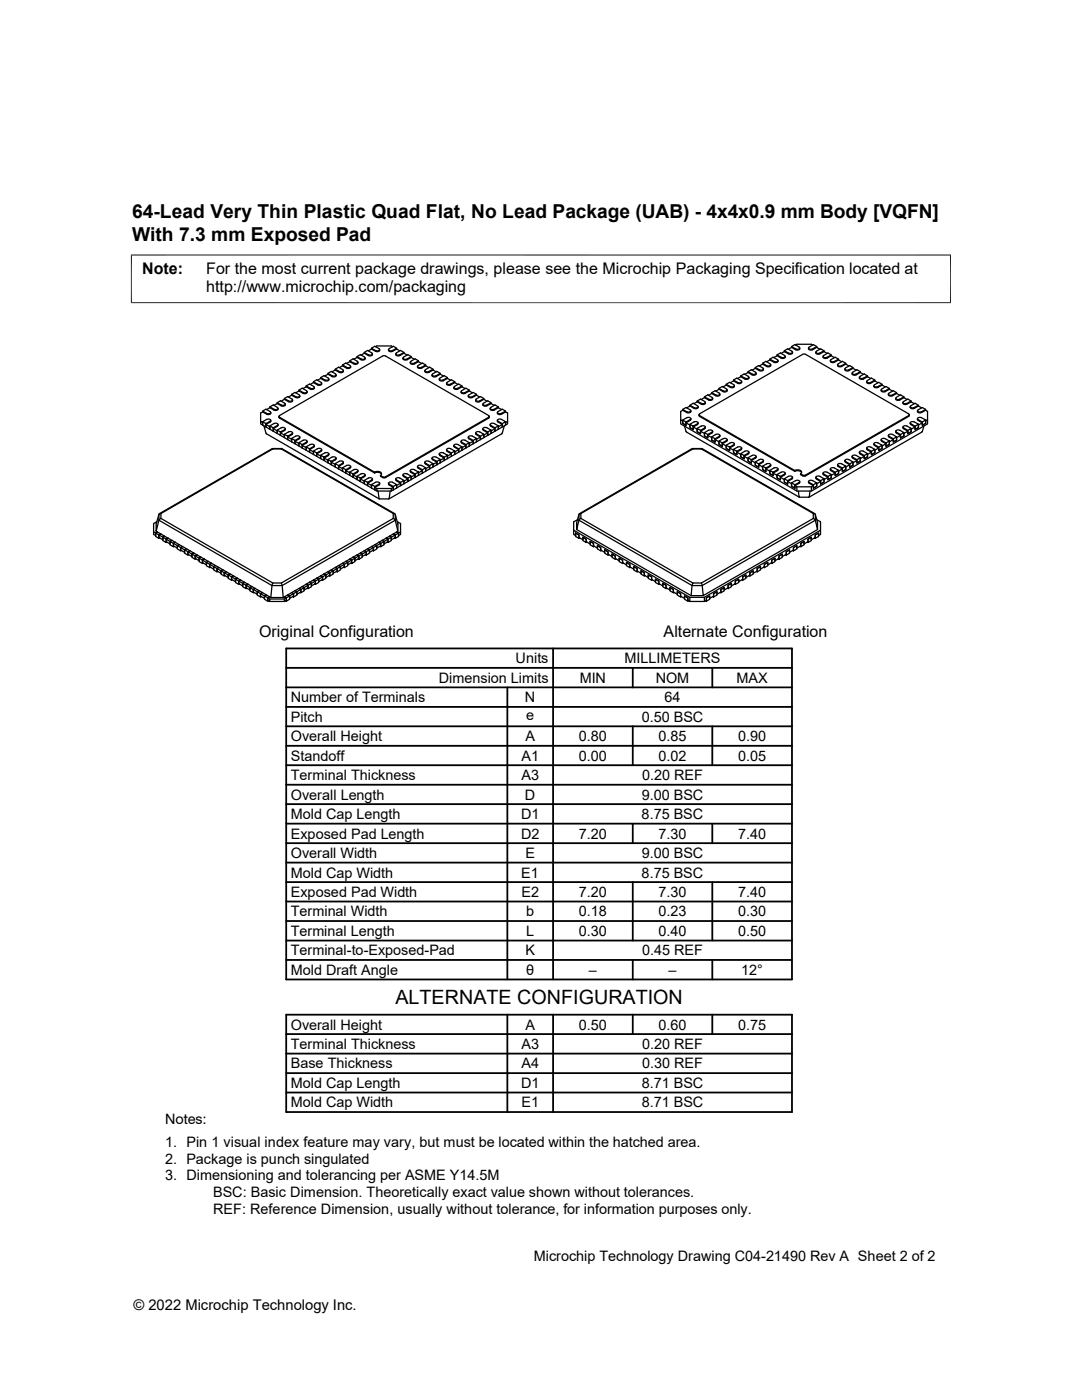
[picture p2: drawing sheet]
<svg xmlns="http://www.w3.org/2000/svg" width="216mm" height="279mm" viewBox="0 0 216 279" stroke-linecap="round" stroke-linejoin="round" font-family="sans-serif">
<g fill="none" stroke="#000" stroke-width=".25">
<path d="M56.7 79.7l-.6 .4M56.7 79.7l.9 .5a.5 .5 0 0 0 .8-.4M56.7 79.5l.9 .5M58.2 78.9l-.6 .3M58.2 78.9l.8 .4a.5 .5 0 0 0 .8-.3M58.2 78.7l.8 .4a.45 .45 0 0 0 .5 .1 .45 .45 0 0 0 .3-.3l-.1-.1M58.3 79.6l-.9-.5-.7 .4v.2M58.3 79.7a.42 .42 0 0 1-.2 .4 .42 .42 0 0 1-.5-.1M59.6 78l-.6 .4M59.6 78l.9 .5M59.6 77.9l.9 .4a.45 .45 0 0 0 .4 .1 .45 .45 0 0 0 .3-.4M59.7 78.8l-.8-.5-.7 .4v.2"/>
<path d="M61.1 77.2l-.6 .4M61.1 77.2l.8 .5M61.1 77l.8 .5a.45 .45 0 0 0 .5 .1 .45 .45 0 0 0 .3-.4l-.9-.6-.7 .4v.2M61.1 78l-.8-.5-.7 .4v.1M61.3 78.1a.48 .48 0 0 1-.3 .5 .48 .48 0 0 1-.5-.1M62.5 76.3l-.6 .4M62.5 76.3l.9 .5a.5 .5 0 0 0 .8-.3M62.5 76.2l.9 .5M62.7 77.3a.48 .48 0 0 1-.3 .4 .48 .48 0 0 1-.5-.1M64 75.5l-.6 .4M64 75.5l.8 .5a.5 .5 0 0 0 .8-.4M64 75.4l.8 .4"/>
<path d="M64 76.3l-.8-.5-.7 .4v.1M64.1 76.3v.1a.42 .42 0 0 1-.2 .4 .42 .42 0 0 1-.5-.2M65.4 74.7l-.6 .3M65.4 74.7l.9 .5M65.4 74.5l.9 .5M65.4 74.7v-.2l.7-.4 .9 .6a.42 .42 0 0 1-.3 .4 .42 .42 0 0 1-.4-.1M65.5 75.4l-.8-.4-.7 .4v.1M65.5 75.5h.1a.42 .42 0 0 1-.3 .4 .42 .42 0 0 1-.5-.1M66.9 73.9l.8 .4M66.9 73.9l-.6 .3M66.9 73.7l.8 .4a.45 .45 0 0 0 .5 .1 .45 .45 0 0 0 .3-.3l-.9-.6-.7 .4v.2M67.1 75a.58 .58 0 0 1-.8 .1"/>
<path d="M67.1 74.8v.2M68.3 73l-.6 .4M68.3 73l.9 .5M68.3 72.8l.9 .5M68.5 74a.48 .48 0 0 1-.3 .4 .48 .48 0 0 1-.5-.1M69.8 72.2l-.6 .3M69.8 72.2l.8 .4a.5 .5 0 0 0 .8-.3M69.8 72l.8 .5M69.8 72.9l-.8-.4-.7 .3v.2M69.8 73h.1a.42 .42 0 0 1-.3 .4 .42 .42 0 0 1-.4-.1M70 73.3a.58 .58 0 0 1-.8 .1M70 73.1v.2"/>
<path d="M71.2 71.3l-.6 .4M71.2 71.3l.9 .5M71.2 71.2l.9 .4M71.3 72.1l-.8-.5-.7 .4v.2M71.3 72.1l.1 .1a.42 .42 0 0 1-.3 .4 .42 .42 0 0 1-.5-.1M72.7 70.5l.8 .5M72.7 70.5l-.6 .4M72.7 70.3l.8 .5a.45 .45 0 0 0 .5 .1 .45 .45 0 0 0 .3-.4l-1-.6-.6 .4v.2M72.7 71.2l-.8-.4-.7 .4v.1M72.7 71.3l.1 .1a.42 .42 0 0 1-.3 .4 .42 .42 0 0 1-.4-.2M72.9 71.6a.58 .58 0 0 1-.8 .2M72.9 71.5v.1"/>
<path d="M74.1 69.7v-.2l.7-.4 .9 .6a.42 .42 0 0 1-.3 .4 .42 .42 0 0 1-.4-.2M74.1 69.5l.9 .5M74.1 69.7l-.6 .3M74.1 69.7l.9 .4M74.3 70.6a.48 .48 0 0 1-.3 .4 .48 .48 0 0 1-.5 0M75.8 69.8a.48 .48 0 0 1-.3 .4 .48 .48 0 0 1-.5-.1M76.3 71.1l-20.6 12 19.1 11.1M76.4 71.1h.5l20.6 11.8M77.5 69.8a.5 .5 0 0 0 .3 .4 .5 .5 0 0 0 .5-.1M78.3 69.2l-.2-.2h-2.9l-.2 .2M79 70.6a.48 .48 0 0 0 .3 .4 .48 .48 0 0 0 .5 0M79.1 69.7l.7 .3"/>
<path d="M79.1 69.5l-.8 .5M79.1 69.7v-.2l-.6-.4-.9 .6a.42 .42 0 0 0 .3 .4 .42 .42 0 0 0 .4-.2M79.1 69.7l-.8 .4M80.4 71.5a.48 .48 0 0 0 .3 .4 .48 .48 0 0 0 .5-.1M80.6 71.2l.8-.4 .6 .4v.1M80.6 70.5l.6 .4M80.6 70.5l-.8 .5M80.6 70.3l-.8 .5a.45 .45 0 0 1-.5 .1 .45 .45 0 0 1-.3-.4l.9-.6 .7 .4v.2M82 72.1l.8-.5 .7 .4v.2M82 72.1l-.1 .1a.42 .42 0 0 0 .3 .4 .42 .42 0 0 0 .5-.1M82 71.3l.7 .4M82 71.3l-.8 .5"/>
<path d="M82 71.2l-.8 .4a.45 .45 0 0 1-.5 .1 .45 .45 0 0 1-.2-.3v-.1M83.3 73.1a.48 .48 0 0 0 .3 .4 .48 .48 0 0 0 .5-.1M83.4 73a.42 .42 0 0 0 .2 .4 .42 .42 0 0 0 .5-.1M83.5 72.9l.8-.4 .6 .3v.2M83.5 72.2l.6 .3M83.5 72.2l-.8 .4a.5 .5 0 0 1-.8-.3M83.5 72l-.8 .5M84.8 74a.48 .48 0 0 0 .3 .4 .48 .48 0 0 0 .5-.1M84.9 73l.7 .4M84.9 73l-.8 .5M84.9 72.8l-.8 .5M86.2 74.8a.48 .48 0 0 0 .3 .4 .48 .48 0 0 0 .5-.1"/>
<path d="M86.4 73.9l.6 .3M86.4 73.9l-.8 .4M86.4 73.7l-.8 .4a.45 .45 0 0 1-.5 .1 .45 .45 0 0 1-.3-.3l.9-.6 .7 .4v.2M87.7 75.6v.2M87.7 75.8a.58 .58 0 0 0 .8 .2M87.8 75.4l.8-.4 .7 .4v.1M87.8 75.5h-.1a.42 .42 0 0 0 .3 .4 .42 .42 0 0 0 .5-.1M87.8 74.7l.7 .3M87.8 74.7l-.8 .5M87.8 74.5l-.8 .5a.45 .45 0 0 1-.5 .1 .45 .45 0 0 1-.2-.4l.9-.6 .6 .4v.2M89.2 76.3l.9-.5 .6 .4v.1M89.2 76.3v.1a.42 .42 0 0 0 .2 .4 .42 .42 0 0 0 .5-.2"/>
<path d="M89.3 75.5l.6 .4M89.3 75.5l-.8 .5M89.3 75.4l-.8 .4M90.6 77.3v.2M90.6 77.5a.58 .58 0 0 0 .8 .1M90.7 76.3l.7 .4M90.7 76.3l-.8 .5a.5 .5 0 0 1-.8-.3M90.7 76.2l-.8 .5M92 78.1a.48 .48 0 0 0 .3 .5 .48 .48 0 0 0 .5-.1M92.2 77.2l.6 .4M92.2 77.2l-.8 .5M92.2 77l-.8 .5"/>
<path d="M92.2 77.2v-.2l-.7-.4-.9 .6a.42 .42 0 0 0 .3 .4 .42 .42 0 0 0 .5-.1M93.6 78.8l.8-.5 .7 .4v.2M93.6 78l.7 .4M93.6 78l-.8 .5M93.6 77.9l-.8 .4a.45 .45 0 0 1-.5 .1 .45 .45 0 0 1-.2-.4l.9-.5 .6 .4v.1M95 79.7a.42 .42 0 0 0 .2 .4 .42 .42 0 0 0 .5-.1M95 79.6l.9-.5 .6 .4v.2M95.1 78.9l.6 .3M95.1 78.9l-.8 .4a.5 .5 0 0 1-.8-.3M95.1 78.7l-.8 .4a.45 .45 0 0 1-.5 .1 .45 .45 0 0 1-.3-.3l.1-.1M96.5 79.7l.7 .4M96.5 79.7l-.8 .5a.5 .5 0 0 1-.8-.4"/>
<path d="M96.5 79.5l-.8 .5M140.6 79.4l.8 .4M140.6 79.4l-.7 .3M140.6 79.2l.8 .5a.45 .45 0 0 0 .5 .1 .45 .45 0 0 0 .3-.4l-.1-.1M142 78.4l.8 .4a.45 .45 0 0 0 .5 .1 .45 .45 0 0 0 .3-.4l-.9-.5-.7 .4v.1M142 78.5l-.6 .4M142 78.5l.8 .5M142 79.3l-.8-.5-.6 .4v.2M142.2 79.5a.48 .48 0 0 1-.3 .4 .48 .48 0 0 1-.5-.1M143.5 77.7l.8 .4a.5 .5 0 0 0 .8-.3M143.5 77.7l-.7 .4M143.5 77.7v-.2l.6-.4 1 .6a.42 .42 0 0 1-.3 .4 .42 .42 0 0 1-.5-.1"/>
<path d="M143.5 77.5l.8 .5M143.6 78.6a.48 .48 0 0 1-.3 .5 .48 .48 0 0 1-.5-.1M144.9 76.7l.8 .5M144.9 76.9l-.6 .3M144.9 76.9v-.2l.7-.4 .9 .6a.42 .42 0 0 1-.3 .4 .42 .42 0 0 1-.5-.2M144.9 76.9l.8 .4a.5 .5 0 0 0 .8-.3M146.4 76l.8 .5M146.4 76l-.7 .4M146.4 75.8l.8 .5M147.8 75l.8 .5a.45 .45 0 0 0 .5 .1 .45 .45 0 0 0 .3-.4l-.1-.1M147.8 75.2l-.6 .3M147.8 75.2l.8 .4a.5 .5 0 0 0 .8-.3"/>
<path d="M147.8 76h.1a.42 .42 0 0 1-.2 .4 .42 .42 0 0 1-.5-.1M147.8 75.9l-.8-.4-.6 .3v.2M148 76.3a.58 .58 0 0 1-.8 .2M148 76.1v.2M149.3 74.3l.8 .5M149.3 74.3l-.7 .4M149.3 74.3v-.1l.6-.4 .9 .6a.42 .42 0 0 1-.2 .4 .42 .42 0 0 1-.5-.2M149.3 74.2l.8 .5M149.3 75.1l-.8-.5-.7 .4v.2M150.7 73.3l.8 .5M150.7 73.5l-.6 .4M150.7 73.5v-.2l.7-.3 .9 .5a.42 .42 0 0 1-.3 .4 .42 .42 0 0 1-.5-.1"/>
<path d="M150.7 73.5l.8 .5a.5 .5 0 0 0 .8-.4M150.9 74.5a.5 .5 0 0 1-.3 .4 .5 .5 0 0 1-.5-.1M152.2 72.7l.8 .4a.52 .52 0 0 0 .8-.3M152.2 72.7l-.7 .3M152.2 72.5l.8 .5a.45 .45 0 0 0 .4 .1 .45 .45 0 0 0 .3-.4l-.1-.1M153.6 71.8l-.6 .4M153.6 71.8l.8 .5a.5 .5 0 0 0 .8-.4M153.6 71.7l.8 .4a.45 .45 0 0 0 .5 .1 .45 .45 0 0 0 .3-.4h-.1M153.6 72.6l-.8-.5-.6 .4v.2M155 71l-.6 .4M155 71l.9 .5M155 70.8l.9 .5"/>
<path d="M155 71v-.2l.7-.4 .9 .6a.42 .42 0 0 1-.2 .4 .42 .42 0 0 1-.5-.1M155.1 71.8l-.8-.5-.7 .4v.1M156.5 70.2l-.6 .3M156.5 70.2l.8 .4a.5 .5 0 0 0 .8-.3M156.5 70l.8 .5M156.7 71.1a.48 .48 0 0 1-.3 .5 .48 .48 0 0 1-.5-.1M157.9 69.3l-.6 .4M157.9 69.3l.9 .5a.5 .5 0 0 0 .8-.4M157.9 69.2l.9 .4a.45 .45 0 0 0 .4 .1 .45 .45 0 0 0 .3-.4h-.1M158 70.1l-.8-.5-.7 .4v.2M158 70.1l.1 .1a.42 .42 0 0 1-.3 .4 .42 .42 0 0 1-.5-.2M158.8 68.9l.2-.2h2.9l.3 .2"/>
<path d="M159.4 69.3l-.8-.5-.7 .4v.1M161.5 69.3l.8-.5 .7 .4v.1M163 69.3l.6 .4M163 69.3l-.9 .5a.5 .5 0 0 1-.8-.4M163 69.2l-.9 .4a.45 .45 0 0 1-.4 .1 .45 .45 0 0 1-.3-.4h.1M164.2 71.1a.48 .48 0 0 0 .3 .5 .48 .48 0 0 0 .5-.1M164.4 70.2l-.8 .4a.5 .5 0 0 1-.8-.3M164.4 70l-.8 .5M164.4 70.2v-.2l-.7-.4-.9 .6a.42 .42 0 0 0 .3 .4 .42 .42 0 0 0 .5-.2M164.4 70.2l.7 .3M165.8 71.8l.8-.5 .7 .4v.1M165.9 71l.6 .4"/>
<path d="M165.9 71l-.9 .5M165.9 70.8l-.9 .5M165.9 71v-.2l-.7-.4-.9 .6a.42 .42 0 0 0 .3 .4 .42 .42 0 0 0 .4-.1M167.3 72.6l.8-.5 .7 .4v.2M167.3 71.8l-.8 .5a.5 .5 0 0 1-.8-.4M167.3 71.7l-.8 .4a.45 .45 0 0 1-.5 .1 .45 .45 0 0 1-.3-.4h.1M167.3 71.8l.7 .4M168.6 73.6v.2M168.6 73.8a.58 .58 0 0 0 .8 .2M168.8 72.7l.6 .3M168.8 72.7l-.9 .4a.5 .5 0 0 1-.8-.3M168.8 72.5l-.9 .5a.45 .45 0 0 1-.4 .1 .45 .45 0 0 1-.3-.4l.1-.1"/>
<path d="M170.2 73.5l-.8 .5M170.2 73.3l-.8 .5M170.2 73.5v-.2l-.7-.3-.9 .5a.42 .42 0 0 0 .3 .4 .42 .42 0 0 0 .5-.1M170.2 73.5l.7 .4M171.5 75.3v.2M171.5 75.5a.58 .58 0 0 0 .8 .1M171.6 75.1l.8-.5 .7 .4v.2M171.6 75.1l-.1 .1a.42 .42 0 0 0 .3 .4 .42 .42 0 0 0 .5-.1M171.7 74.3l.6 .4M171.7 74.3l-.9 .5a.5 .5 0 0 1-.8-.3M171.7 74.2l-.9 .5M171.7 74.3v-.1l-.7-.4-.9 .6a.42 .42 0 0 0 .3 .4 .42 .42 0 0 0 .4-.2"/>
<path d="M173.1 75.9l.8-.4 .7 .3v.2M173.1 75.2l.6 .3M173.1 75.2l-.8 .4M173.1 75l-.8 .5M174.6 76l.6 .4M174.6 76l-.9 .5a.5 .5 0 0 1-.8-.4M174.6 75.8l-.9 .5a.45 .45 0 0 1-.4 .1 .45 .45 0 0 1-.3-.4h.1M176 76.9l.6 .3M176 76.9l-.8 .4a.5 .5 0 0 1-.8-.3M176 76.7l-.8 .5M176 76.9v-.2l-.7-.4-.9 .6a.42 .42 0 0 0 .3 .4 .42 .42 0 0 0 .5-.2M177.3 78.6a.48 .48 0 0 0 .3 .5 .48 .48 0 0 0 .5-.1"/>
<path d="M177.4 78.4l.8-.4 .7 .4v.1M177.5 77.7l.6 .4M177.5 77.7l-.9 .4a.5 .5 0 0 1-.8-.3M177.5 77.5l-.9 .5M177.5 77.7v-.2l-.7-.4-.9 .6a.42 .42 0 0 0 .3 .4 .42 .42 0 0 0 .4-.1M178.7 79.5a.48 .48 0 0 0 .3 .4 .48 .48 0 0 0 .5-.1M178.9 79.3l.8-.5 .7 .4v.2M178.9 78.5l.6 .4M178.9 78.4l-.8 .4a.45 .45 0 0 1-.5 .1 .45 .45 0 0 1-.3-.4h.1M178.9 78.5l-.8 .5M180.4 79.4l.6 .3M180.4 79.4l-.9 .4"/>
<path d="M180.4 79.2l-.9 .5a.45 .45 0 0 1-.4 .1 .45 .45 0 0 1-.3-.4l.1-.1M52 84.1l.4 .2v.5l-.4-.2zM52.4 84.2l.8-.5a.45 .45 0 0 1 .5-.1 .45 .45 0 0 1 .3 .4l-.9 .5v.7l-.7-.4v-.6l.7 .3M52.4 82.2l.8 .5a.52 .52 0 0 0 .8-.4M52.4 82l.8 .5a.45 .45 0 0 0 .5 .1 .45 .45 0 0 0 .3-.4l-.1-.1M52.4 82.2l-.4 .2v1.7M52.7 85l.4 1.4M53.1 86.4l22.6 13.2h1.9v-.1M53.8 81.4l-.6 .3M53.8 81.4l.9 .5M53.8 81.2l.9 .5a.45 .45 0 0 0 .4 .1 .45 .45 0 0 0 .3-.4l-.9-.6-.7 .4v.2M53.9 82.1l-.8-.4-.7 .3v.2"/>
<path d="M53.9 84.2l-.8 .5v.5l.7 .5v-.5l-.7-.5M54 83.9l-.1 .3M54.3 89.5h1.9M54.4 89.6h-.1l-22.5 12.9M54.7 84.5a.45 .45 0 0 1 .4-.1 .45 .45 0 0 1 .3 .4v.1M54.7 84.5l-.9 .5M55.3 80.5l-.6 .4M55.3 80.5l.8 .5M55.3 80.4l.8 .4a.45 .45 0 0 0 .5 .1 .45 .45 0 0 0 .3-.4l-.9-.5-.7 .4v.1M55.4 84.9l-.9 .5v.7l-.7-.4v-.7l.7 .4M55.5 81.5a.48 .48 0 0 1-.3 .4 .48 .48 0 0 1-.5-.1M55.5 84.7l-.1 .4-.9 .5v.5l.8 .4v-.5l-.8-.4"/>
<path d="M55.6 83.1l.2 .3 19 11M56.1 85.4a.45 .45 0 0 1 .5-.1 .45 .45 0 0 1 .3 .4h-.1M56.1 85.4l-.8 .4M56.1 89.6h.1l22.6 12.9M56.7 86.7l.9-.5a.45 .45 0 0 1 .4-.1 .45 .45 0 0 1 .3 .4l-.9 .6v.6l-.7-.4v-.6l.7 .4M56.8 85.7l-.8 .5v.7l-.7-.4v-.7l.7 .4M56.9 85.6l-.1 .3-.8 .5v.5l.7 .4v-.5l-.7-.4M56.9 80.6a.5 .5 0 0 1-.3 .5 .5 .5 0 0 1-.5-.1M58.2 87.5l.8-.4a.45 .45 0 0 1 .5-.1 .45 .45 0 0 1 .3 .3l-.9 .6v.7l-.7-.4v-.7l.7 .4M58.3 86.7l-.9 .5v.5l.8 .5v-.5l-.8-.5M58.4 86.4l-.1 .3M59.7 87.6l-.8 .5v.5l.7 .4v-.5l-.7-.4"/>
<path d="M59.8 87.2l-.1 .4M60.5 87.9a.45 .45 0 0 1 .4-.1 .45 .45 0 0 1 .3 .4M60.5 87.9l-.9 .4M61.1 88.4l-.8 .5v.5l.8 .5v-.6l-.8-.4M61.1 88.3l-.8 .4v.7l-.7-.4v-.7l.7 .4M61.3 88.1l-.1 .3M61.9 88.7a.45 .45 0 0 1 .5-.1 .45 .45 0 0 1 .3 .4l-.9 .6v.6l-.7-.3v-.7l.7 .4M61.9 88.7l-.8 .5M62.7 88.9l-.1 .3-.8 .5v.5l.7 .5v-.5l-.7-.5M64 90.8l.8-.4a.45 .45 0 0 1 .5-.1 .45 .45 0 0 1 .3 .4l-.9 .5v.7l-.7-.4v-.7l.7 .4M64 90.1l-.8 .5v.5l.8 .4v-.5l-.8-.4M64 89.9l-.8 .5v.7l-.7-.4v-.7l.7 .4"/>
<path d="M64.1 89.9v-.1a.42 .42 0 0 0-.2-.4 .42 .42 0 0 0-.5 .2l-.9 .4M64.2 89.7l-.1 .4M65.5 90.9l-.8 .5v.5l.7 .5v-.5l-.7-.5M65.6 90.6l-.1 .3M66.3 91.2a.45 .45 0 0 1 .4-.1 .45 .45 0 0 1 .3 .4l-.9 .6v.7l-.7-.4v-.7l.7 .4M66.3 91.2l-.9 .5M67.1 91.6l-1 .6v.6l.8 .4v-.5l-.8-.5M67.1 91.4v.2M67.7 92.1a.45 .45 0 0 1 .5-.1 .45 .45 0 0 1 .3 .4l-.9 .5v.7l-.7-.4v-.7l.7 .4M67.7 92.1l-.8 .4M68.5 92.2l-.1 .4-.8 .5v.5l.7 .4v-.5l-.7-.4M69.2 92.9a.45 .45 0 0 1 .4-.1 .45 .45 0 0 1 .3 .4l-.9 .5v.7l-.7-.4v-.6l.7 .3"/>
<path d="M69.2 92.9l-.9 .5M69.8 94.2l.8-.5a.45 .45 0 0 1 .5-.1 .45 .45 0 0 1 .3 .4l-.9 .6v.7l-.7-.4v-.7l.7 .4M69.8 93.5l-.8 .4v.5l.8 .5v-.5l-.8-.5M70 93.2l-.2 .2M70 93.1v.1M71.3 94.3l-.8 .5v.4l.7 .5v-.5l-.7-.4M71.4 93.9l-.1 .4M72.1 94.6a.45 .45 0 0 1 .4-.1 .45 .45 0 0 1 .3 .4l-.9 .5v.7l-.7-.4v-.7l.7 .4M72.1 94.6l-.9 .4M72.7 95.1l-.8 .5v.5l.8 .4v-.5l-.8-.4M72.9 94.9l-.2 .2M72.9 94.8v.1"/>
<path d="M73.5 95.4a.45 .45 0 0 1 .5-.1 .45 .45 0 0 1 .3 .4l-1 .6v.6l-.6-.4v-.6l.6 .4M73.5 95.4l-.8 .5M74.3 95.6l-.1 .3-.9 .5v.5l.8 .5v-.5l-.8-.5M74.8 94.4a1.06 1.06 0 0 1 1.3 .2M74.8 94.2v.2M74.8 94.2a.8 .8 0 0 1 1.3 .5l-.2 .2M74.8 97.3l.4 .2M75 96.3a.45 .45 0 0 1 .4-.1 .45 .45 0 0 1 .3 .3l-.9 .6v.7l-.7-.4v-.7l.7 .4M75 96.2l-.9 .5M75.4 98l.3 1.5M75.8 96.4l-.2 .4-.8 .5v.5l.4 .2M76.3 95.1l-.4-.2v.2l.4 .2"/>
<path d="M77.5 96.4l.2 .4 .8 .5v.5l-.4 .2v-.5l.4-.2M77.9 98l-.2 1.5M78.1 97.5h-2.9v.5h2.9M78.3 96.2l.8 .5v.7l-.6 .4v-.7l.6-.4M78.3 96.3a.45 .45 0 0 0-.4-.1 .45 .45 0 0 0-.3 .3l.9 .6M79 95.6l.1 .3 .8 .5v.5l-.8 .5v-.5l.8-.5M79.8 95.4l.8 .5v.6l-.7 .4v-.6l.7-.4M79.8 95.4a.45 .45 0 0 0-.5-.1 .45 .45 0 0 0-.3 .4l.9 .6M80.4 94.8l.1 .3M80.6 95.1l.8 .5v.5l-.8 .4v-.5l.8-.4M81.2 94.6l.8 .4v.7l-.6 .4v-.7l.6-.4M81.2 94.6a.45 .45 0 0 0-.5-.1 .45 .45 0 0 0-.2 .4l.9 .5"/>
<path d="M81.9 93.9l.1 .4M82 94.3l.8 .5v.4l-.8 .5v-.5l.8-.4M83.3 93.1l.1 .3M83.5 93.5l.8 .4v.5l-.8 .5v-.5l.8-.5M83.5 94.2l-.7 .4v.6l.7-.3v-.7l-.8-.5a.46 .46 0 0 0-.8 .3l.9 .6M84.1 92.9l.8 .5v.6l-.6 .4v-.7l.6-.3M84.1 92.9a.45 .45 0 0 0-.5-.1 .45 .45 0 0 0-.2 .4l.9 .5M84.8 92.2l.1 .4 .8 .5v.5l-.8 .4v-.5l.8-.4M85.6 92.1l.8 .4v.7l-.7 .4v-.7l.7-.4M85.6 92.1a.45 .45 0 0 0-.5-.1 .45 .45 0 0 0-.3 .4l.9 .5M86.2 91.4l.1 .4 .9 .4v.6l-.8 .4v-.5l.8-.5M87 91.2l.8 .5v.7l-.6 .4v-.7l.6-.4"/>
<path d="M87 91.2a.45 .45 0 0 0-.5-.1 .45 .45 0 0 0-.2 .4l.9 .6M87.7 90.6v.1M87.7 90.7l.1 .2M87.8 90.9l.8 .5v.5l-.8 .5v-.5l.8-.5M88.5 90.4l.8 .4v.7l-.7 .4v-.7l.7-.4M88.5 90.4a.45 .45 0 0 0-.5-.1 .45 .45 0 0 0-.3 .4l.9 .5M89.1 89.7l.1 .4M89.2 89.9v-.1a.43 .43 0 0 1 .2-.4 .43 .43 0 0 1 .5 .1l.8 .5v.7l-.6 .4v-.7l.6-.4M89.2 90.1l.9 .5v.5l-.8 .4v-.5l.8-.4M89.2 89.9l.9 .5M90.6 88.9v.2M90.6 89.1l.9 .6v.5l-.8 .5v-.5l.8-.5"/>
<path d="M91.4 88.7l.8 .5v.7l-.7 .3v-.6l.7-.4M91.4 88.7a.45 .45 0 0 0-.5-.1 .45 .45 0 0 0-.3 .4l.9 .6M92 88.1l.1 .3 .9 .5v.5l-.8 .5v-.6l.8-.4M92.8 87.9l.8 .4v.7l-.6 .4v-.7l.6-.4M92.8 87.9a.45 .45 0 0 0-.5-.1 .45 .45 0 0 0-.2 .4l.9 .5M93.5 87.2l.1 .4M93.6 87.6l.8 .5v.5l-.8 .4v-.5l.8-.4M94.9 86.4l.1 .3M95 86.7l.9 .5v.5l-.8 .5v-.5l.8-.5M95.1 87.5l-.7 .4v.7l.7-.4v-.7l-.8-.5a.46 .46 0 0 0-.8 .3l.9 .6M96.4 80.6a.48 .48 0 0 0 .2 .5 .48 .48 0 0 0 .6-.1M96.4 85.6v.3l.9 .5v.5l-.8 .4v-.5l.8-.4"/>
<path d="M96.5 85.7l.8 .5M96.5 86.7l-.6 .4v.6l.6-.4v-.6l-.8-.5a.46 .46 0 0 0-.7 .3l.9 .6M97.2 85.4a.45 .45 0 0 0-.5-.1 .45 .45 0 0 0-.3 .4h.1M97.2 85.4l.8 .4v.7l-.7 .4v-.7l.7-.4M97.5 82.9l.1 .2-.1 .2M97.5 83.4l-20.6 12-.5-.1M97.5 83.3l-20.6 11.9-.5-.1M97.6 83.1l-.1 .3M97.8 84.7l.1 .4 .9 .5v.5l-.8 .4v-.5l.8-.4M97.8 81.5a.48 .48 0 0 0 .3 .4 .48 .48 0 0 0 .5-.1M97.9 84.9l.9 .5M98 80.5l.6 .4"/>
<path d="M98 80.5l-.8 .5M98 80.4l-.8 .4a.45 .45 0 0 1-.5 .1 .45 .45 0 0 1-.3-.4l.9-.5 .7 .4v.1M98.6 84.5l.8 .5v.7l-.6 .4v-.7l.6-.4M98.6 84.5a.45 .45 0 0 0-.5-.1 .45 .45 0 0 0-.2 .4v.1M99.3 83.9l.1 .3M99.4 84.1l-.1-.1a.43 .43 0 0 1 .3-.4 .43 .43 0 0 1 .5 .1l.8 .5v.6l-.7 .4v-.7l.7-.3M99.4 82.1l.8-.4 .7 .3v.2M99.4 84.2l.8 .5v.5l-.8 .5v-.5l.8-.5M99.4 84.1l.8 .4M99.4 81.4l.7 .3M99.4 81.4l-.8 .5M99.4 81.2l-.8 .5a.45 .45 0 0 1-.5 .1 .45 .45 0 0 1-.2-.4l.9-.6 .6 .4v.2"/>
<path d="M100.2 86.4l-22.6 13.2M100.6 85l-.4 1.4M100.9 82.2l-.8 .5a.5 .5 0 0 1-.8-.4M100.9 84.3l.4-.2v.5l-.4 .2zM100.9 82l-.8 .5a.45 .45 0 0 1-.5 .1 .45 .45 0 0 1-.3-.4l.1-.1M100.9 82.2l.4 .2v1.7M136.2 81.9l-.4 .2v1.7M136.2 81.9v-.2l.7-.4 .9 .6a.42 .42 0 0 1-.3 .4 .42 .42 0 0 1-.5-.2M136.2 81.9l.9 .4M136.2 81.7l.9 .5M136.6 85l.4 1.2M136.9 84.4l.8 .4v.5l.6 .4v-.5l.8-.4"/>
<path d="M137 86.2l22.5 13M137.7 81l.8 .5a.5 .5 0 0 0 .8-.3M137.7 81l-.7 .4M137.7 80.9l.8 .4M137.7 83.7h.1a.42 .42 0 0 0-.3-.5 .42 .42 0 0 0-.5 .2l-.8 .4M137.7 83.7l-.8 .5v.7l-.7-.4v-.7l.7 .4M137.8 83.7l-.9 .7v.5l-.7-.4v-.5l-.4-.2v.8l23.2 13.4v-.8l-.4-.3M137.8 82.1a.58 .58 0 0 1-.8 .2M137.9 82v.1M137.9 83.5v.2M138.2 89.6h.1M138.3 85.2l.8 .5v.5l.7 .4v-.5l.8-.5"/>
<path d="M138.5 84.2l-.8 .5M138.5 84.2a.45 .45 0 0 1 .5-.1 .45 .45 0 0 1 .3 .4l-.1 .1M139.1 80l.8 .5M139.1 80.2l-.6 .4M139.1 80.2v-.2l.7-.3 .9 .5a.42 .42 0 0 1-.3 .4 .42 .42 0 0 1-.5-.1M139.1 80.2l.8 .4a.5 .5 0 0 0 .8-.3M139.1 84.6l-.8 .4v.7l-.6-.4v-.6l.6 .3M139.1 81l-.8-.5-.6 .4v.1M139.2 81h.1a.42 .42 0 0 1-.3 .5 .42 .42 0 0 1-.5-.2M139.3 84.4l-.1 .3M139.5 82.8l.1 .3M139.6 82.6l20.7-11.9h.3l20.8 12-.1 .2-20.6 11.9h-.4l-.6-.2v.1l.7 .3h.3l20.6-11.9 .1-.3"/>
<path d="M139.6 82.9l19 11M139.6 83.1l19 11M139.6 82.6l-.1 .2 .1 .1M139.8 86.1l.8 .4v.5l.6 .4v-.5l.9-.5 .1-.3M139.9 85a.45 .45 0 0 1 .5-.1 .45 .45 0 0 1 .3 .4l-.9 .6v.7l-.7-.4v-.7l.7 .4M139.9 85l-.8 .5M140 89.5h-1.8l-22.6 13M140.1 89.5l22.5 13M140.1 89.6h-.1M140.7 85.2l-.1 .4M141.4 85.9l-.8 .4M141.4 85.9a.45 .45 0 0 1 .5-.1 .45 .45 0 0 1 .3 .4l-1 .5v.7l-.6-.4v-.7l.6 .4"/>
<path d="M142.7 87.7l.8 .5v.5l.6 .4v-.5l.9-.5 .1-.4M143.5 87.1l.1-.1a.42 .42 0 0 0-.3-.4 .42 .42 0 0 0-.5 .1l-.8 .5M143.5 87.1l-.8 .5v.6l-.7-.4v-.6l.7 .4M143.6 86.9l-.1 .3-.8 .5v.5l-.7-.4v-.5l-.8-.4M144.1 88.6l.8 .4v.5l.7 .4v-.5l.8-.5M144.9 88.9l.8-.5a.45 .45 0 0 1 .5-.1 .45 .45 0 0 1 .3 .4l-.9 .5v.7l-.7-.4v-.6l.7 .3M144.9 87.9l-.8 .5v.7l-.6-.4v-.7l.6 .4M145 87.9l.1-.1a.42 .42 0 0 0-.3-.4 .42 .42 0 0 0-.5 .2l-.8 .4M145.6 89.4l.8 .5v.5l.6 .3v-.5l.8-.4M146.5 88.6l-.1 .3M147.2 89.2a.45 .45 0 0 1 .4-.1 .45 .45 0 0 1 .3 .4l-.9 .6v.6l-.6-.3v-.7l.6 .4M147.2 89.2l-.8 .5"/>
<path d="M148 89.6l-.2 .1M148 89.4v.2M149.3 90.4l.1-.1a.42 .42 0 0 0-.3-.4 .42 .42 0 0 0-.5 .2l-.8 .4M149.3 90.4l-.8 .5v.7l-.7-.4v-.7l.7 .4M149.4 90.2l-.1 .4-.8 .5v.5l-.7-.4v-.5l-.8-.5M149.9 91.9l.8 .5v.5l.7 .3v-.4l.8-.5M150.1 90.9a.45 .45 0 0 1 .4-.1 .45 .45 0 0 1 .3 .4h-.1M150.1 90.9l-.8 .5M150.7 92.2l.8-.5a.45 .45 0 0 1 .5-.1 .45 .45 0 0 1 .3 .4l-.9 .6v.6l-.7-.3v-.7l.7 .4M150.7 91.3l-.8 .4v.7l-.6-.4v-.6l.6 .3M150.9 91.1l-.2 .3-.8 .5v.5l-.6-.4v-.5l-.8-.4M151.4 92.8l.8 .4v.5l.6 .4v-.5l.8-.5"/>
<path d="M152.2 93l.8-.4a.45 .45 0 0 1 .4-.1 .45 .45 0 0 1 .3 .4l-.9 .5v.7l-.6-.4v-.7l.6 .4M152.3 91.9l-.1 .3M153.8 92.8l-.2 .3M155.1 93.8l-.8 .5v.6l-.7-.4v-.6l.7 .4M155.1 93.7h.1a.42 .42 0 0 0-.3-.4 .42 .42 0 0 0-.5 .1l-.8 .5M155.2 93.6v.3l-.9 .5v.5l-.7-.4v-.5l-.8-.4M155.7 95.3l.8 .4v.5l.7 .4v-.5l.8-.5M156.5 94.6l-.8 .5v.7l-.7-.4v-.7l.7 .4M156.5 94.6l.1-.1a.42 .42 0 0 0-.2-.4 .42 .42 0 0 0-.5 .2l-.9 .4M156.7 94.4l-.1 .3-.9 .5v.6l-.7-.4v-.5l-.7-.5M157.2 96.1l.7 .4v.5l.7 .4v-.5l.8-.4M157.9 96.4l.9-.5a.45 .45 0 0 1 .4-.1 .45 .45 0 0 1 .3 .4l-.9 .6v.6l-.7-.4v-.6l.7 .4"/>
<path d="M158 95.4l-.8 .5v.7l-.7-.4v-.7l.7 .4M158 95.4h.1a.42 .42 0 0 0-.3-.5 .42 .42 0 0 0-.5 .2l-.8 .4M158.1 95.3l-.1 .3M158.6 94.1a1.06 1.06 0 0 1 1.3 .2M158.6 93.9v.2M158.6 93.9a.8 .8 0 0 1 1.3 .5l-.2 .2M159 97.2h2.9M159 98h2.9M159.3 98l.1 1.1M159.6 96.1l-.2 .3M161.3 96.1l.2 .3M161.6 98l-.2 1.2-1.9-.1"/>
<path d="M162.8 95.2l.1 .4M163 96.4l-.7 .4v.6l.7-.4v-.6l-.9-.5a.46 .46 0 0 0-.7 .3l.9 .6M163.7 96.1l-.7 .4v.5l-.7 .4v-.5l-.8-.4M164.2 94.4l.1 .3 .9 .5v.6l.7-.4v-.5l.7-.5M164.4 94.6l-.1-.1a.43 .43 0 0 1 .2-.4 .43 .43 0 0 1 .5 .1l.9 .5v.7l-.7 .4v-.7l.7-.4M164.4 94.6l.8 .5M164.4 95.5l-.7 .4v.7l.7-.4v-.7l-.8-.4a.46 .46 0 0 0-.8 .3l.9 .5M165.2 95.3l-.8 .4v.5l-.7 .4v-.5l-.8-.5M165.7 93.6l.1 .3 .8 .5v.5l.7-.4v-.5l.8-.4M165.8 93.7h-.1a.43 .43 0 0 1 .3-.4 .43 .43 0 0 1 .5 .1l.8 .5v.6l-.7 .4v-.6l.7-.4M165.8 93.8l.8 .5M167.1 92.8l.2 .3"/>
<path d="M168.6 91.9v.2M168.6 92.1l.1 .1M168.8 93l-.7 .4v.7l.7-.4v-.7l-.9-.4a.46 .46 0 0 0-.7 .3l.9 .5M169.4 91.7l.8 .5v.7l-.7 .3v-.6l.7-.4M169.4 91.7a.45 .45 0 0 0-.5-.1 .45 .45 0 0 0-.3 .4l.9 .6M169.5 92.8l-.7 .4v.5l-.7 .4v-.5l-.8-.5M170 91.1l.1 .3 .9 .5v.5l.7-.4v-.5l.7-.4M170.2 91.3l.8 .4M170.2 91.2h-.1a.43 .43 0 0 1 .2-.4 .43 .43 0 0 1 .5 .1l.9 .5v.6l-.7 .4v-.7l.7-.3M171 91.9l-.8 .5v.5l-.7 .3v-.4l-.8-.5M171.5 90.2v.2M171.6 90.4l.8 .5"/>
<path d="M172.3 90l.8 .5v.7l-.7 .4v-.7l.7-.4M172.3 90.1a.45 .45 0 0 0-.5-.1 .45 .45 0 0 0-.3 .3l.1 .1M172.9 89.4l.2 .3M173.7 89.2l.9 .5v.7l-.7 .3v-.6l.7-.4M173.7 89.2a.45 .45 0 0 0-.4-.1 .45 .45 0 0 0-.3 .4l.9 .6M173.9 90.2l-.8 .5v.5l-.7 .4v-.5l-.9-.7M174.4 88.6l.1 .3M175.3 89.4l-.7 .5v.5l-.7 .3v-.5l-.8-.4M175.8 87.7l.1 .4 .9 .5v.5l.7-.4v-.5l.7-.5M176 87.9l.8 .5M176 87.9l-.1-.1a.43 .43 0 0 1 .2-.4 .43 .43 0 0 1 .5 .1l.9 .5v.7l-.7 .4v-.7l.7-.4M176 88.9l-.7 .3v.7l.7-.4v-.6l-.8-.5a.46 .46 0 0 0-.8 .3l.9 .5"/>
<path d="M176.8 88.6l-.8 .4v.5l-.7 .4v-.5l-.8-.5M177.3 86.9l.1 .3M177.4 87.1l-.1-.1a.43 .43 0 0 1 .3-.4 .43 .43 0 0 1 .5 .1l.8 .5v.6l-.7 .4v-.6l.7-.4M177.4 87.1l.8 .5M178.7 86.1l.2 .3 .8 .5v.5l.7-.4v-.5l.7-.4M179.5 85.9l.9 .4v.7l-.7 .4v-.7l.7-.4M179.5 85.9a.45 .45 0 0 0-.4-.1 .45 .45 0 0 0-.3 .4l.9 .5M179.7 86.9l-.8 .4v.5l-.7 .4v-.5l-.8-.5M180.2 85.2l.1 .4M180.3 80.1l-.1 .1a.42 .42 0 0 0 .3 .4 .42 .42 0 0 0 .5-.1M180.3 80.1l.8-.4 .7 .3v.2M180.3 85.4l.8 .5"/>
<path d="M181 85a.45 .45 0 0 0-.5-.1 .45 .45 0 0 0-.3 .4l.1 .1M181 85l.8 .5v.7l-.7 .4v-.7l.7-.4M181.6 84.4l.2 .3M181.8 84.6l.8 .4M181.8 80l-.8 .5M181.8 80.2l.6 .4M181.8 80.2l-.8 .4a.5 .5 0 0 1-.8-.3M182.4 84.2l.9 .5v.6l-.7 .4v-.7l.7-.3M182.4 84.2a.45 .45 0 0 0-.4-.1 .45 .45 0 0 0-.3 .4l.1 .1M182.6 85.2l-.8 .5v.5l-.7 .4v-.5l-.8-.5M183.1 83.5l.1 .4 .8 .5v.5l.7-.4v-.5l.4-.2v.8l-23.2 13.4v-.8l.4-.3M183.1 82a.48 .48 0 0 0 .3 .4 .48 .48 0 0 0 .5-.1"/>
<path d="M183.2 83.7h-.1a.43 .43 0 0 1 .3-.5 .43 .43 0 0 1 .5 .2l.8 .4v.7l-.7 .4v-.7l.7-.4M183.2 83.7l.8 .5M183.3 81l-.9 .5a.52 .52 0 0 1-.8-.3M183.3 81v-.1l-.7-.4-.9 .5a.42 .42 0 0 0 .3 .5 .42 .42 0 0 0 .4-.2M183.3 80.9l-.9 .4M183.3 81l.6 .4M184 84.4l-.7 .4v.5l-.7 .4v-.5l-.8-.4M184.3 85l-.3 1.2-22.6 13M184.7 81.7l-.8 .5M184.7 81.9l-.8 .4M184.7 81.9v-.2l-.7-.4-.9 .6a.42 .42 0 0 0 .3 .4 .42 .42 0 0 0 .5-.2M184.7 81.9l.4 .2v1.7"/>
<path d="M31.1 106.4l.6 .4v.6l-.6-.3zM31.2 106l.2 .2-.3 .2-.5-.2M31.3 104.1l-.2 .2 .1 .1-.1-.1-.5 .2v2.2l.5 .2v-.5l.3-.2 .7 .4M31.7 102.7l-.5 1.9v1.4l.5-2.2 .4-.3M31.7 102.7v1.1l22.6 13.1M31.9 107.4h-.2M32.1 106.6l.8 .4M32.1 106.6l-.4 .2 .8 .4 .4-.2M32.1 106.6l-.4 .2v.5l.8 .4v-.5l.4-.2M32.1 103.5l22.3 12.9h1.7l22.4-12.9M32.1 102.5l-.4 .2M32.1 102.5v1"/>
<path d="M32.5 107.2l.7 .4v.7l-.7-.4zM32.9 107l.6 .4M33.2 107.6l.3-.2 .8 .4-.4 .3zM33.3 108.2l-.1 .1M33.5 107.4l-.3 .2v.5l.7 .5v-.5l.4-.3 .7 .4M33.9 108.1l.7 .3v.7l-.7-.4zM34.6 108.4l.4-.2 .8 .5-.4 .2zM34.8 109l-.2 .1M35 108.2l-.4 .2v.5l.8 .5v-.5l.4-.2 .6 .4M35.4 108.9l.6 .4v.6l-.6-.3zM36 109.3l.4-.2 .8 .4-.4 .2zM36.2 109.9h-.2"/>
<path d="M36.4 109.1l-.4 .2v.5l.8 .4v-.5l.4-.2 .7 .4M36.8 109.7l.7 .4v.7l-.7-.4zM37.7 110.7l-.2 .1M37.9 109.9l.8 .5M37.9 109.9l-.4 .2 .8 .5 .4-.2M37.9 109.9l-.4 .2v.5l.8 .5v-.5l.4-.2M38.3 110.6l.6 .4v.6l-.6-.4zM38.7 110.4l.6 .3M38.9 111l.4-.3 .8 .5-.4 .2zM39.1 111.5l-.2 .1M39.3 110.7l-.4 .3v.4l.8 .5v-.5l.4-.2 .7 .4M39.7 111.4l.7 .4v.7l-.7-.4z"/>
<path d="M40.4 111.8l.4-.2 .8 .4-.4 .2zM40.6 112.4l-.2 .1M40.8 111.6l-.4 .2v.5l.8 .4v-.5l.4-.2 .6 .4M41.2 112.2l.6 .4v.7l-.6-.4zM41.8 112.6l.4-.2 .8 .5-.4 .2zM42 113.2l-.2 .1M42.2 112.4l-.4 .2v.5l.8 .5v-.5l.4-.2 .7 .3M42.6 113.1l.7 .4v.6l-.7-.4zM43.5 114l-.2 .1M43.7 113.2l.7 .5M43.7 113.2l-.4 .3 .8 .4 .4-.2M43.7 113.2l-.4 .3v.5l.8 .4v-.5l.4-.2"/>
<path d="M44.1 113.9l.6 .4v.7l-.6-.4zM44.5 113.7l.6 .4M44.7 114.3l.4-.2 .8 .4-.4 .2zM44.9 114.9l-.2 .1M45.1 114.1l-.4 .2v.5l.8 .5v-.6l.4-.2 .7 .4M45.5 114.7l.7 .4v.7l-.7-.4zM46.2 115.1l.4-.2 .7 .5-.3 .2zM46.3 115.7l-.1 .1M46.6 114.9l-.4 .2v.5l.8 .5v-.5l.3-.2 .7 .4M47 115.6l.6 .4v.6l-.6-.4zM47.6 116l.4-.2 .8 .4-.4 .2zM47.8 116.5l-.2 .1"/>
<path d="M48 115.8l-.4 .2v.5l.8 .4v-.5l.4-.2 .7 .4M48.4 116.4l.7 .4v.7l-.7-.4zM49.2 117.4l-.1 .1M49.5 116.6l.7 .5M49.5 116.6l-.4 .2 .8 .5 .3-.2M49.5 116.6l-.4 .2v.5l.8 .5v-.5l.3-.2M49.9 117.3l.6 .3v.7l-.6-.4zM50.2 117.1l.7 .3M50.5 117.6l.4-.2 .8 .5-.4 .2zM50.7 118.2l-.2 .1M50.9 117.4l-.4 .2v.6l.8 .4v-.5l.4-.2 .7 .4M51.3 118.1l.7 .4v.6l-.7-.3z"/>
<path d="M52 118.5l.4-.2 .7 .4-.3 .2zM52.1 119.1h-.1M52.4 118.3l-.4 .2v.5l.8 .4v-.5l.3-.2 .7 .4M52.8 118.9l.6 .4v.7l-.6-.4zM53.4 119.3l.4-.2-.4 .2 .4 .2v.5l-.4-.2zM53.6 119.9l-.2 .1M53.8 119.1l.2 .2h2.5l.3-.2M53.8 119.5h2.9M54.3 116.9l-.3 2.4M54.3 116.9h2M54.4 116.4l-.1 .4M56.1 116.4l.2 .4"/>
<path d="M56.3 116.9l.2 2.4M56.8 119.1l.3 .2v.5l-.4 .2v-.5l.4-.2zM57 119.9l.1 .1v-.7l.7-.4v.7l-.7 .4M57.4 118.7l-.6 .4M58.2 118.3l-.8 .4M58.2 118.3l.4 .2-.8 .4-.4-.2M58.2 118.3l.4 .2v.5l-.8 .4v-.5l-.4-.2M58.4 119.1h.2v-.6l.6-.4v.7l-.6 .3M58.9 117.9l.8-.5 .3 .2-.8 .5zM58.9 117.9l-.7 .4M59.9 118.2l.1 .1v-.7l.7-.3v.6l-.7 .4M60.3 117.1l.8-.5 .4 .2-.8 .5z"/>
<path d="M60.3 117.1l-.6 .3 .3 .2v.6l-.8 .4v-.5l-.3-.2M61.3 117.4l.2 .1v-.7l.6-.4v.7l-.6 .4M61.8 116.2l.7-.4 .4 .2-.8 .4zM61.8 116.2l-.7 .4 .4 .2v.5l-.8 .5v-.5l-.4-.2M62.8 116.5l.1 .1v-.6l.7-.4v.6l-.7 .4M63.2 115.4l-.7 .4 .4 .2v.5l-.8 .4v-.5l-.3-.2M64 114.9l-.8 .5M64 114.9l.4 .2-.8 .5-.4-.2M64 114.9l.4 .2v.5l-.8 .5v-.5l-.4-.2M64.2 115.7l.2 .1v-.7l.6-.4v.7l-.6 .4M64.7 114.5l.7-.4 .4 .2-.8 .4zM64.7 114.5l-.7 .4"/>
<path d="M65.7 114.9l.1 .1v-.7l.7-.4v.7l-.7 .4M66.1 113.7l.8-.5 .4 .3-.8 .4zM66.1 113.7l-.7 .4 .4 .2v.5l-.8 .5v-.6l-.3-.2M67.1 114l.2 .1v-.6l.6-.4v.6l-.6 .4M67.6 112.9l.7-.5 .4 .2-.8 .5zM67.6 112.9l-.7 .3 .4 .3v.5l-.8 .4v-.5l-.4-.2M68.6 113.2l.1 .1v-.7l.7-.4v.7l-.7 .4M69 112l-.7 .4 .4 .2v.5l-.8 .5v-.5l-.3-.2M69.8 111.6l-.8 .4M69.8 111.6l.4 .2-.8 .4-.4-.2M69.8 111.6l.4 .2v.5l-.8 .4v-.5l-.4-.2M70 112.4l.2 .1v-.7l.6-.4v.7l-.6 .4"/>
<path d="M70.5 111.2l.7-.5 .4 .3-.8 .4zM70.5 111.2l-.7 .4M71.5 111.5l.1 .1v-.6l.7-.4v.6l-.7 .4M71.9 110.4l.8-.5 .4 .2-.8 .5zM71.9 110.4l-.7 .3 .4 .3v.4l-.8 .5v-.5l-.3-.2M72.9 110.7l.2 .1v-.7l.6-.4v.7l-.6 .4M73.4 109.5l.7-.4 .4 .2-.8 .4zM73.4 109.5l-.7 .4 .4 .2v.5l-.8 .5v-.5l-.4-.2M74.4 109.9h.1v-.6l.7-.4v.7l-.7 .3M74.8 108.7l-.7 .4 .4 .2v.5l-.8 .4v-.5l-.3-.2M75.6 108.2l-.8 .5M75.6 108.2l.4 .2-.8 .5-.4-.2"/>
<path d="M75.6 108.2l.4 .2v.5l-.8 .5v-.5l-.4-.2M75.8 109l.2 .1v-.7l.6-.3v.6l-.6 .4M76.3 107.8l.7-.4 .4 .2-.8 .5zM76.3 107.8l-.7 .4M77.3 108.2l.1 .1v-.7l.7-.4v.7l-.7 .4M77.7 107l.8-.4 .4 .2-.8 .4zM77.7 107l-.7 .4 .4 .2v.5l-.8 .5v-.5l-.3-.3M78.5 102.5l-22.4-12.9h-1.7l-22.3 12.9M78.5 102.5v1M78.5 103.5l.3 .3M78.5 102.5l.3 .2M78.7 107.4h.2v-.6l.6-.4v.7l-.6 .3"/>
<path d="M78.9 102.7l.5 1.9v1.4l-.2 .2M78.9 102.7v1.1M78.9 103.8l.5 2.2M78.9 103.8l-22.6 13.1M79.2 106.2l.3 .2 .4-.2v.5l-.4 .2v-.5zM79.2 106.2l-.7 .4 .4 .2v.5l-.8 .4v-.5l-.4-.2M79.3 104.1l.2 .2-.2 .1 .2-.1 .4 .2v1.7M114.5 105.8l23.1 13.4v.8l-.3-.2v-.5l-.7-.4v.5l-.8-.4v-.5l-.7-.4v.5l-.7-.4v-.6l-.7-.3v.5l-.8-.5v-.5l-.7-.4v.5l-.7-.4v-.5l-.7-.4v.5l-.8-.5v-.5l-.7-.4v.6l-.7-.5v-.5l-.7-.4v.5l-.8-.4v-.5l-.7-.4v.5l-.7-.5v-.5l-.7-.4v.5l-.8-.4v-.5l-.7-.4v.5l-.7-.5v-.4l-.7-.4v.5l-.8-.5v-.5l-.6-.4-.1 .5-.7-.4v-.5l-.7-.4v.5l-.8-.5v-.5l-.6-.3v.5l-.8-.5v-.5l-.7-.4v.5l-.8-.4v-.5l-.6-.4v.5l-.4-.2zM114.9 106.4l.6 .4v.6l-.6-.3zM115.1 105.7l22.8 13.2M115.2 103.7l-.7 .4v1.7M115.5 102.7l-.4 1.6v1.4l.4-1.9 .4-.3"/>
<path d="M115.5 102.7v1.1l22.6 13.1M115.7 107.4h-.2M115.9 102.5l-.4 .2M115.9 102.5v1M115.9 103.5l22.4 12.9h1.7l22.3-12.9M116.3 107.2l.7 .4v.7l-.7-.4zM117.1 108.2l-.1 .1M117.8 108.1l.6 .3v.7l-.6-.4zM118.6 109l-.2 .1M119.2 108.9l.7 .4v.6l-.7-.3zM120 109.9h-.1M120.6 109.7l.7 .4v.7l-.7-.4z"/>
<path d="M121.5 110.7l-.2 .1M122.1 110.6l.7 .4v.6l-.7-.4zM122.9 111.5l-.1 .1M123.5 111.4l.7 .4v.7l-.7-.4zM124.4 112.4l-.2 .1M125 112.2l.7 .4v.7l-.7-.4zM125.8 113.2l-.1 .1M126.4 113.1l.7 .4v.6l-.7-.4zM127.3 114l-.2 .1M127.9 113.9l.7 .4v.7l-.7-.4zM128.7 114.9l-.1 .1M129.3 114.7l.7 .4v.7l-.7-.4z"/>
<path d="M130.2 115.7l-.2 .1M130.8 115.6l.7 .4v.6l-.7-.4zM131.6 116.5l-.1 .1M132.2 116.4l.7 .4v.7l-.7-.4zM133.1 117.4l-.2 .1M133.7 117.3l.7 .3v.7l-.7-.4zM134.5 118.2l-.1 .1M135.1 118.1l.7 .4v.6l-.7-.3zM136 119.1h-.2M136.6 118.9l.7 .4v.7l-.7-.4zM137.4 119.9l-.1 .1M137.6 119.2h2.9"/>
<path d="M138.1 116.9l-.2 2h2.4M138.1 116.9h2M138.3 116.4l-.2 .4M140 116.4l.1 .4M140.5 119.2l23.2-13.4v.9l-.4 .2v-.5l-.6 .4v.5l-.8 .4v-.5l-.7 .4v.5l-.8 .5v-.5l-.6 .3v.5l-.8 .5v-.5l-.7 .4v.5l-.8 .4v-.5l-.6 .4v.5l-.8 .5v-.5l-.7 .4v.4l-.8 .5v-.5l-.6 .4v.5l-.8 .4v-.5l-.7 .4v.5l-.8 .5v-.5l-.6 .4v.5l-.8 .4v-.5l-.7 .4v.5l-.8 .5v-.6l-.6 .4v.5l-.8 .5v-.5l-.7 .4v.5l-.8 .4v-.5l-.6 .4v.5l-.8 .5v-.5l-.7 .3v.6l-.7 .4v-.5l-.7 .4v.5l-.8 .4v-.5l-.7 .4v.5l-.4 .2zM140.8 119.9l.1 .1v-.7l.7-.4v.7l-.7 .4M142.2 119.1h.2v-.6l.7-.4v.7l-.7 .3M143.7 118.2l.1 .1v-.7l.7-.3v.6l-.7 .4M145.1 117.4l.2 .1v-.7l.6-.4v.7l-.6 .4M146.6 116.5l.1 .1v-.6l.7-.4v.6l-.7 .4M148 115.7l.2 .1v-.7l.6-.4v.7l-.6 .4M149.5 114.9l.1 .1v-.7l.7-.4v.7l-.7 .4"/>
<path d="M150.9 114l.2 .1v-.6l.6-.4v.6l-.6 .4M152.4 113.2l.1 .1v-.7l.7-.4v.7l-.7 .4M153.8 112.4l.2 .1v-.7l.6-.4v.7l-.6 .4M155.3 111.5l.1 .1v-.6l.7-.4v.6l-.7 .4M156.7 110.7l.2 .1v-.7l.6-.4v.7l-.6 .4M158.2 109.9h.1v-.6l.7-.4v.7l-.7 .3M159.6 109l.2 .1v-.7l.6-.3v.6l-.6 .4M161.1 108.2l.1 .1v-.7l.7-.4v.7l-.7 .4M162.3 102.5v1M162.3 102.5l-22.3-12.9h-1.7l-22.4 12.9M162.3 103.5l.4 .3M162.3 102.5l.4 .2"/>
<path d="M162.5 107.4h.2v-.6l.6-.4v.7l-.6 .3M162.7 102.7l.4 1.6v1.4l-.4-1.9M162.7 102.7v1.1M162.7 103.8l-22.6 13.1M163 103.7l.7 .4v1.7M163.1 105.7l-22.8 13.2-.2-2M53.8 120h2.9M137.6 120h2.9"/>
</g>
<path d="M26.1 50.9h163.7M26.2 50.8v9.7M189.7 50.8v9.7M26.1 60.4h163.7" fill="none" stroke="#000" stroke-width=".2"/>
<g fill="none" stroke="#000" stroke-width=".36">
<path d="M57.1 137.2h100.9M57.1 133.3h100.9M57.1 129.4h100.9v66.1h-100.9zM101.2 137.2v58.3M110.4 129.4v66.1M126.3 133.3v3.9M142.1 133.3v3.9M57.1 148.8h100.9M57.1 144.9h100.9M57.1 141.1h100.9M57.1 156.6h100.9M57.1 152.7h100.9"/>
<path d="M126.3 144.9v7.8M142.1 144.9v7.8M57.1 160.5h100.9M57.1 172.1h100.9M57.1 168.3h100.9M57.1 179.9h100.9M57.1 164.4h100.9M57.1 176h100.9M126.3 164.4v3.9M126.3 176v11.7M142.1 164.4v3.9M142.1 176v11.7"/>
<path d="M57.1 183.8h100.9M57.1 191.6h100.9M57.1 187.7h100.9M126.3 191.6v3.9M142.1 191.6v3.9M57.1 202.5h100.9v19.4h-100.9zM57.1 210.3h100.9M57.1 206.4h100.9M57.1 214.2h100.9M57.1 218h100.9M101.2 202.5v19.4M110.4 202.5v19.4"/>
<path d="M126.3 202.5v3.9M142.1 202.5v3.9"/>
</g>
<text font-size="3.9" x="78.9" y="200.4">ALTERNATE CONFIGURATION</text>
<g font-size="3.8">
<text x="26.4" y="43.5">64-Lead Very Thin Plastic Quad Flat, No Lead Package (UAB) - 4x4x0.9 mm Body [VQFN]</text>
<text x="26.4" y="48.1">With 7.3 mm Exposed Pad</text>
</g>
<g font-size="3.2">
<text x="28.4" y="54.7">Note:</text>
<text x="41.1" y="58.3">http://www.microchip.com/packaging</text>
<text x="41.1" y="54.7">For the most current package drawings, please see the Microchip Packaging Specification located at</text>
<text x="51.7" y="127.1">Original Configuration</text>
<text x="132.4" y="127.1">Alternate Configuration</text>
</g>
<g font-size="2.9">
<text x="87.6" y="136.3">Dimension Limits</text>
<text x="102.9" y="132.4">Units</text>
<text x="115.7" y="136.3">MIN</text>
<text x="124.6" y="132.4">MILLIMETERS</text>
<text x="130.8" y="136.3">NOM</text>
<text x="147" y="136.3">MAX</text>
<text x="58" y="140.1">Number of Terminals</text>
<text x="104.8" y="140.1">N</text>
<text x="105" y="143.8">e</text>
<text x="132.6" y="140.1">64</text>
<text x="58" y="147.9">Overall Height</text>
<text x="58" y="144">Pitch</text>
<text x="104.8" y="147.9">A</text>
<text x="115.5" y="147.9">0.80</text>
<text x="128" y="144">0.50 BSC</text>
<text x="131.4" y="147.9">0.85</text>
<text x="147.3" y="147.9">0.90</text>
<text x="58" y="155.7">Terminal Thickness</text>
<text x="58" y="151.8">Standoff</text>
<text x="104.1" y="151.8">A1</text>
<text x="104.1" y="155.7">A3</text>
<text x="115.5" y="151.8">0.00</text>
<text x="128.1" y="155.7">0.20 REF</text>
<text x="131.4" y="151.8">0.02</text>
<text x="147.3" y="151.8">0.05</text>
<text x="58" y="159.6">Overall Length</text>
<text x="104.8" y="159.6">D</text>
<text x="128" y="159.6">9.00 BSC</text>
<text x="58" y="167.3">Exposed Pad Length</text>
<text x="58" y="163.5">Mold Cap Length</text>
<text x="104" y="163.5">D1</text>
<text x="104" y="167.4">D2</text>
<text x="115.5" y="167.3">7.20</text>
<text x="128" y="163.5">8.75 BSC</text>
<text x="131.4" y="167.3">7.30</text>
<text x="147.3" y="167.3">7.40</text>
<text x="58" y="171.2">Overall Width</text>
<text x="104.8" y="171.2">E</text>
<text x="128" y="171.2">9.00 BSC</text>
<text x="58" y="179">Exposed Pad Width</text>
<text x="58" y="175.1">Mold Cap Width</text>
<text x="104" y="175.1">E1</text>
<text x="104" y="179">E2</text>
<text x="115.5" y="179">7.20</text>
<text x="128" y="175.1">8.75 BSC</text>
<text x="131.4" y="179">7.30</text>
<text x="147.3" y="179">7.40</text>
<text x="58" y="182.9">Terminal Width</text>
<text x="105" y="182.9">b</text>
<text x="115.5" y="182.9">0.18</text>
<text x="131.4" y="182.9">0.23</text>
<text x="147.3" y="182.9">0.30</text>
<text x="58" y="186.8">Terminal Length</text>
<text x="58" y="190.7">Terminal-to-Exposed-Pad</text>
<text x="104.8" y="190.7">K</text>
<text x="105" y="186.8">L</text>
<text x="115.5" y="186.8">0.30</text>
<text x="128.1" y="190.7">0.45 REF</text>
<text x="131.4" y="186.8">0.40</text>
<text x="147.3" y="186.8">0.50</text>
<text x="58" y="194.6">Mold Draft Angle</text>
<text x="105" y="194.6">θ</text>
<text x="117.5" y="194.6">–</text>
<text x="133.4" y="194.6">–</text>
<text x="147.9" y="194.6">12°</text>
<text x="58" y="205.5">Overall Height</text>
<text x="58" y="209.4">Terminal Thickness</text>
<text x="104.1" y="209.3">A3</text>
<text x="104.8" y="205.5">A</text>
<text x="115.5" y="205.5">0.50</text>
<text x="128.1" y="209.4">0.20 REF</text>
<text x="131.4" y="205.5">0.60</text>
<text x="147.3" y="205.5">0.75</text>
<text x="58" y="213.2">Base Thickness</text>
<text x="104.1" y="213.2">A4</text>
<text x="128.1" y="213.2">0.30 REF</text>
<text x="58" y="217.1">Mold Cap Length</text>
<text x="58" y="221">Mold Cap Width</text>
<text x="104" y="217.1">D1</text>
<text x="104" y="221">E1</text>
<text x="128" y="217.1">8.71 BSC</text>
<text x="128" y="221">8.71 BSC</text>
<text x="32.9" y="224.4">Notes:</text>
<text x="32.9" y="229">1. Pin 1 visual index feature may vary, but must be located within the hatched area.</text>
<text x="32.9" y="232.3">2. Package is punch singulated</text>
<text x="32.9" y="235.6">3. Dimensioning and tolerancing per ASME Y14.5M</text>
<text x="42.5" y="238.9">BSC: Basic Dimension. Theoretically exact value shown without tolerances.</text>
<text x="42.5" y="242.2">REF: Reference Dimension, usually without tolerance, for information purposes only.</text>
<text x="106.5" y="251.7">Microchip Technology Drawing C04-21490 Rev A Sheet 2 of 2</text>
<text x="26.6" y="261.3">© 2022 Microchip Technology Inc.</text>
</g>
</svg>
